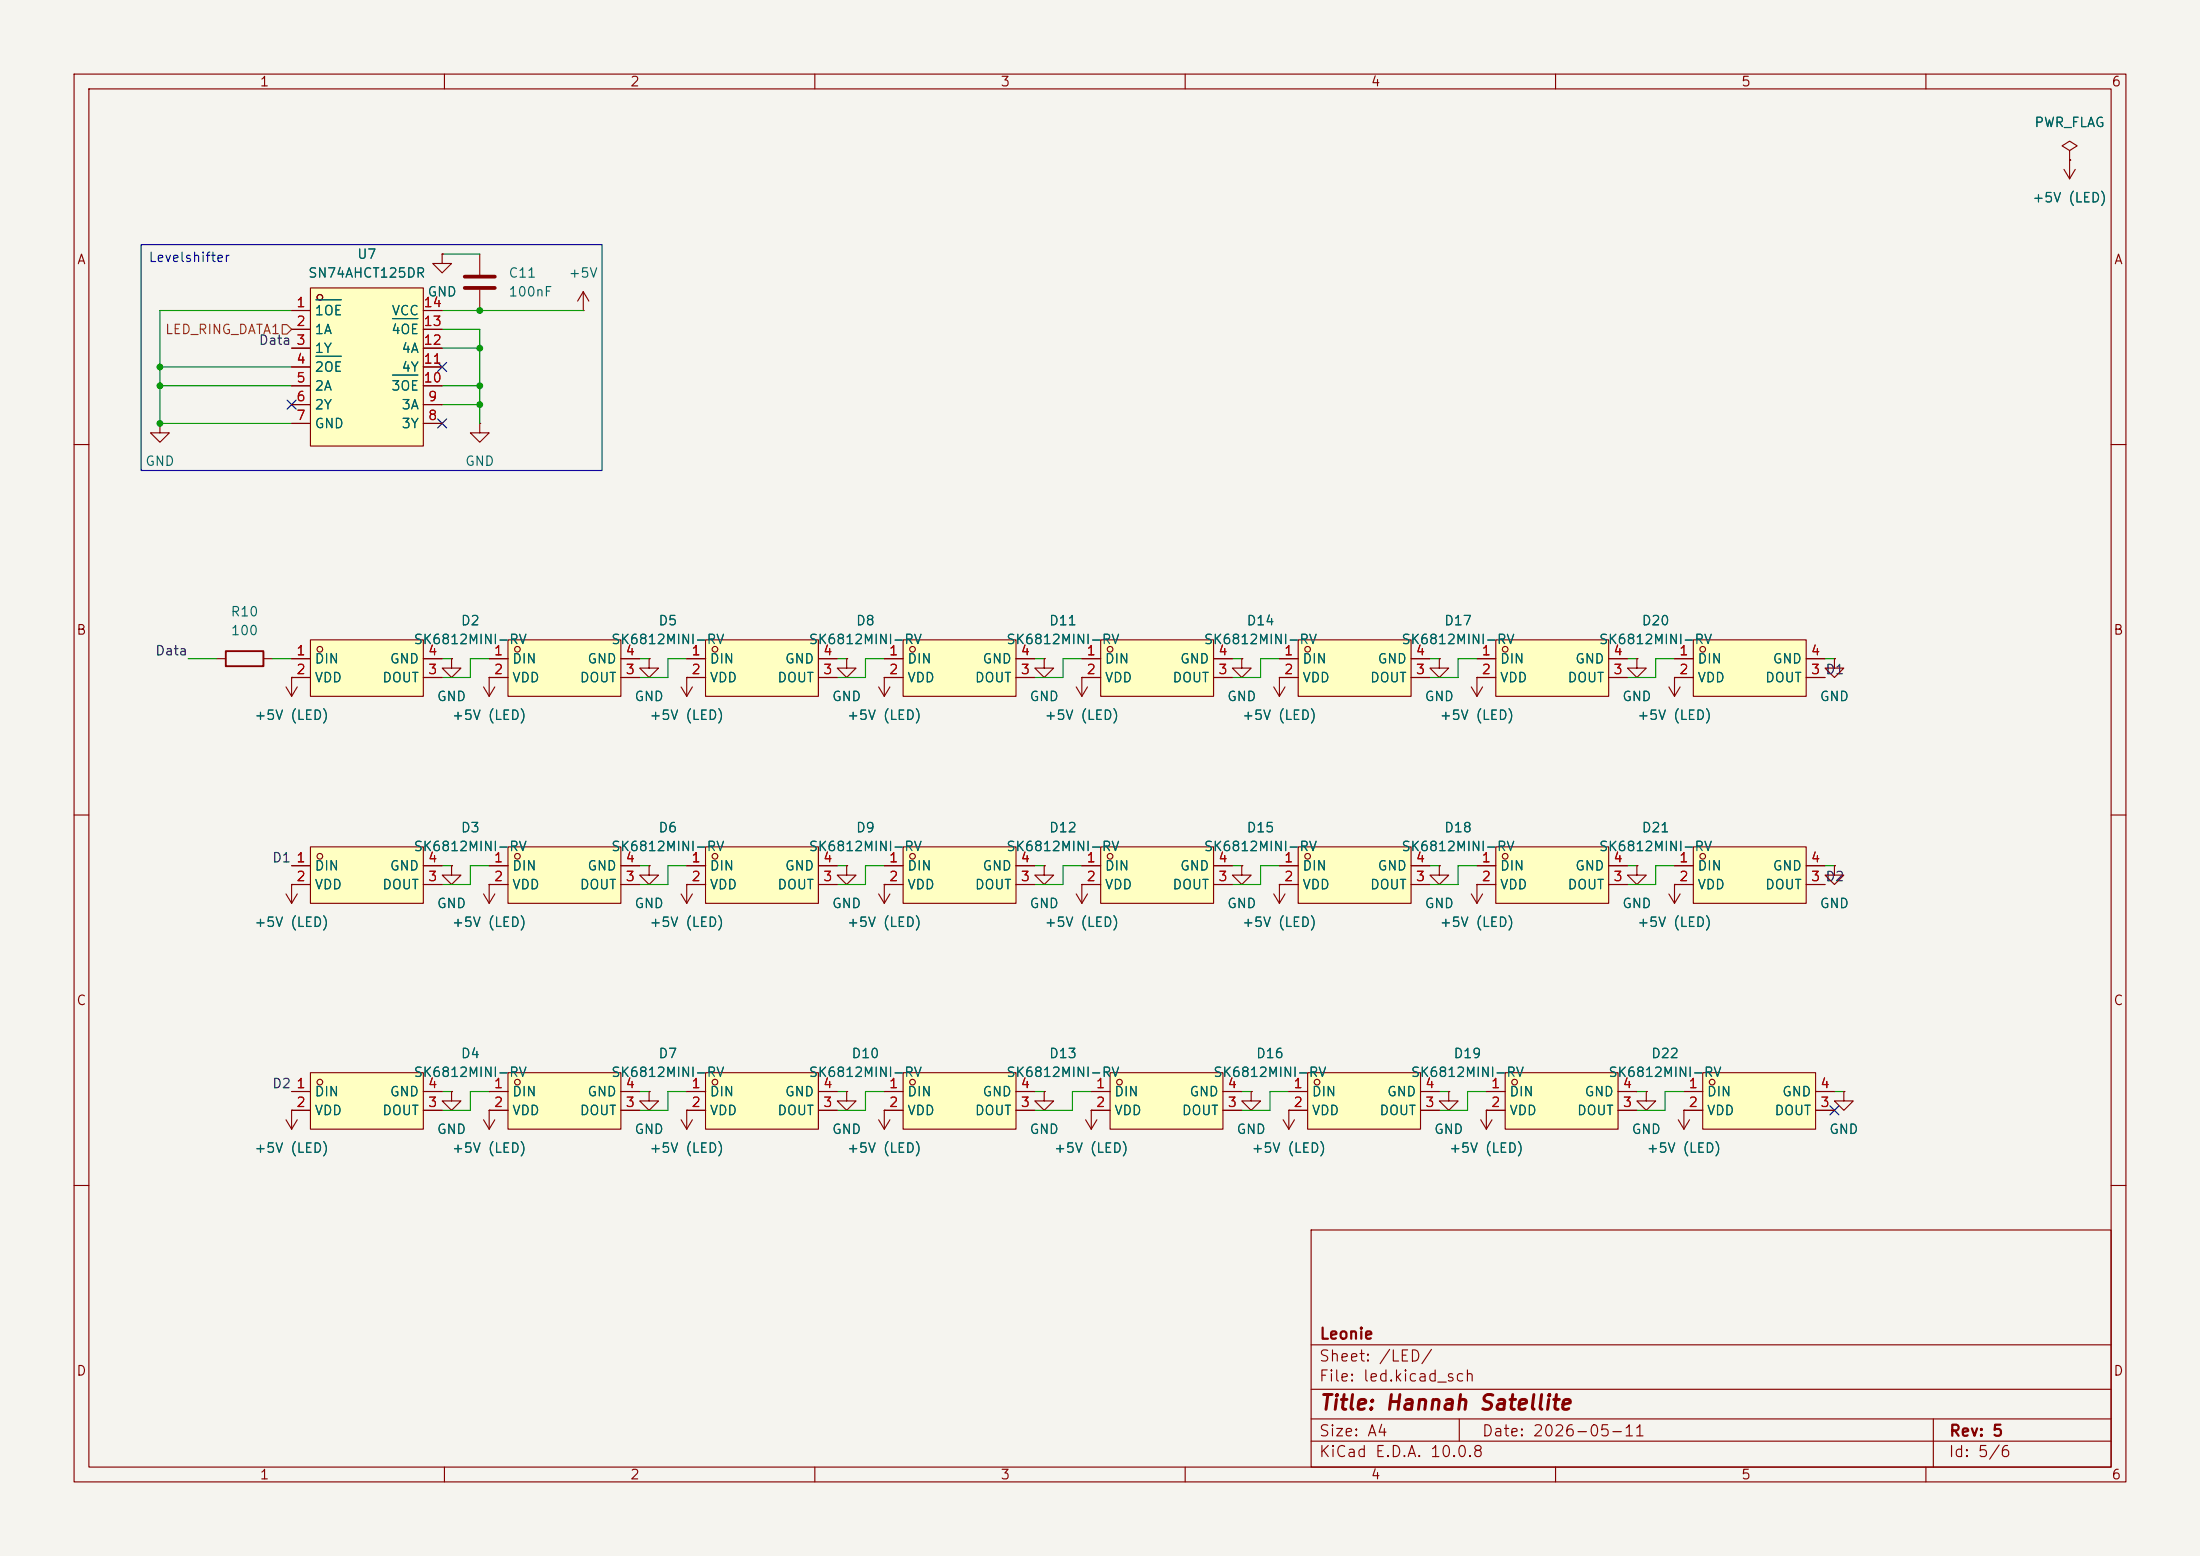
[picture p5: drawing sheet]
<svg xmlns="http://www.w3.org/2000/svg" width="297mm" height="210mm" viewBox="0 0 297 210" stroke-linecap="round" stroke-linejoin="round" font-family="sans-serif">
<path d="M0 0h297v210h-297z" fill="#f5f4ef" stroke="#f5f4ef" stroke-width=".14"/>
<g fill="none" stroke="#840000" stroke-width=".15">
<path d="M10 10h277v190h-277zM12 12h273v186h-273zM60 10v2M110 10v2M160 10v2M210 10v2M260 10v2M10 60h2M285 60h2M10 110h2M285 110h2M10 160h2"/>
<path d="M177 166h108v32h-108zM285 160h2M60 198v2M110 198v2M160 198v2M177 194.5h108M177 191.5h108M177 187.5h108M177 181.5h108M197 191.5v3M210 198v2M260 198v2"/>
<path d="M261 191.5v6.5"/>
</g>
<path d="M176.5 144.8h15.3v7.6h-15.3z" fill="#ffffc2"/>
<g fill="none" stroke="#840000" stroke-width=".15">
<path d="M194.3 88.9v1.3h1.3l-1.3 1.2-1.3-1.2h1.3M194.3 88.9h.1M198.6 92.7l.8 1.3M199.4 91.4h.1M199.4 91.4v2.6M200.2 92.7l-.8 1.3M194.3 116.8v1.3h1.3l-1.3 1.3-1.3-1.3h1.3M194.3 116.8h.1M199.4 119.4h.1M199.4 119.4v2.5M221 116.8v1.3h1.2l-1.2 1.3-1.3-1.3h1.3M221 116.8h.1"/>
<path d="M247.6 116.8v1.3h1.3l-1.3 1.3-1.2-1.3h1.2M247.6 116.8h.1M198.6 120.7l.8 1.2M200.2 120.7l-.8 1.2M118.6 151.1l.8 1.3M119.4 149.9h.1M119.4 149.9v2.5M120.1 151.1l-.7 1.3M174 147.3h2.5M174 149.9h2.5M176.5 144.8h15.3v7.6h-15.3zM191.8 147.3h2.5"/>
<path d="M191.8 149.9h2.5M195.6 147.3v1.3h1.2l-1.2 1.3-1.3-1.3h1.3M195.6 147.3h.1M199.9 151.1l.8 1.3M200.7 149.9h.1M200.7 149.9v2.5M201.4 151.1l-.7 1.3"/>
<circle cx="177.8" cy="146.1" r=".38"/>
</g>
<path d="M175.3 114.3h15.2v7.6h-15.2z" fill="#ffffc2"/>
<g fill="none" stroke="#840000" stroke-width=".15">
<path d="M172.7 116.8h2.6M172.7 119.4h2.6M175.3 114.3h15.2v7.6h-15.2zM190.5 116.8h2.5M190.5 119.4h2.5M226.1 119.4h.1M226.1 119.4v2.5M225.3 120.7l.8 1.2M226.8 120.7l-.7 1.2"/>
<circle cx="176.5" cy="115.6" r=".38"/>
</g>
<path d="M201.9 114.3h15.3v7.6h-15.3z" fill="#ffffc2"/>
<g fill="none" stroke="#840000" stroke-width=".15">
<path d="M199.4 116.8h2.5M199.4 119.4h2.5M201.9 114.3h15.3v7.6h-15.3zM217.2 116.8h2.5M217.2 119.4h2.5"/>
<circle cx="203.2" cy="115.6" r=".38"/>
</g>
<path d="M229.9 144.8h15.2v7.6h-15.2z" fill="#ffffc2"/>
<g fill="none" stroke="#840000" stroke-width=".15">
<path d="M227.3 147.3h2.6M227.3 149.9h2.6M229.9 144.8h15.2v7.6h-15.2zM245.1 147.3h2.5M245.1 149.9h2.5"/>
<circle cx="231.1" cy="146.1" r=".38"/>
</g>
<path d="M201.9 86.4h15.3v7.6h-15.3z" fill="#ffffc2"/>
<g fill="none" stroke="#840000" stroke-width=".15">
<path d="M199.4 88.9h2.5M199.4 91.4h2.5M201.9 86.4h15.3v7.6h-15.3zM217.2 88.9h2.5M217.2 91.4h2.5M221 88.9v1.3h1.2l-1.2 1.2-1.3-1.2h1.3M221 88.9h.1M225.3 92.7l.8 1.3M226.1 91.4h.1M226.1 91.4v2.6M226.8 92.7l-.7 1.3"/>
<circle cx="203.2" cy="87.6" r=".38"/>
</g>
<path d="M228.6 114.3h15.2v7.6h-15.2z" fill="#ffffc2"/>
<g fill="none" stroke="#840000" stroke-width=".15">
<path d="M226.1 116.8h2.5M226.1 119.4h2.5M228.6 114.3h15.2v7.6h-15.2zM243.8 116.8h2.6M243.8 119.4h2.6M248.9 147.3v1.3h1.3l-1.3 1.3-1.3-1.3h1.3M248.9 147.3h.1"/>
<circle cx="229.9" cy="115.6" r=".38"/>
</g>
<path d="M121.9 86.4h15.3v7.6h-15.3z" fill="#ffffc2"/>
<g fill="none" stroke="#840000" stroke-width=".15">
<path d="M64.8 57.2v1.2h-1.3l1.3 1.3 1.2-1.3h-1.2M64.8 57.2h.1M119.4 88.9h2.5M119.4 91.4h2.5M121.9 86.4h15.3v7.6h-15.3zM137.2 88.9h2.5M137.2 91.4h2.5M141 88.9v1.3h1.2l-1.2 1.2-1.3-1.2h1.3M141 88.9h.1M168.9 147.3v1.3h1.3l-1.3 1.3-1.3-1.3h1.3M168.9 147.3h.1M173.2 151.1l.8 1.3"/>
<path d="M174 149.9h.1M174 149.9v2.5M174.8 151.1l-.8 1.3"/>
<circle cx="123.2" cy="87.6" r=".38"/>
</g>
<path d="M149.9 144.8h15.2v7.6h-15.2z" fill="#ffffc2"/>
<g fill="none" stroke="#840000" stroke-width=".15">
<path d="M167.6 88.9v1.3h1.3l-1.3 1.2-1.2-1.2h1.2M167.6 88.9h.1M172 92.7l.7 1.3M172.7 91.4h.1M172.7 91.4v2.6M173.5 92.7l-.8 1.3M146.6 151.1l.7 1.3M147.3 149.9h.1M147.3 147.3h2.6M147.3 149.9h2.6M147.3 149.9v2.5M148.1 151.1l-.8 1.3"/>
<path d="M149.9 144.8h15.2v7.6h-15.2zM165.1 147.3h2.5M165.1 149.9h2.5"/>
<circle cx="151.1" cy="146.1" r=".38"/>
</g>
<path d="M148.6 86.4h15.2v7.6h-15.2z" fill="#ffffc2"/>
<g fill="none" stroke="#840000" stroke-width=".15">
<path d="M146 88.9h2.6M146 91.4h2.6M148.6 86.4h15.2v7.6h-15.2zM163.8 88.9h2.6M163.8 91.4h2.6"/>
<circle cx="149.9" cy="87.6" r=".38"/>
</g>
<path d="M41.9 38.9h15.2v21.3h-15.2z" fill="#ffffc2"/>
<g fill="none" stroke="#840000" stroke-width=".15">
<path d="M41.9 38.9h15.2v21.3h-15.2zM59.7 34.3v1.3h-1.3l1.3 1.2 1.3-1.2h-1.3M59.7 34.3h.1M64.8 34.3v2.8M64.8 39.1v2.8M78.7 39.4l-.7 1.2M78.7 39.4l.8 1.2M78.7 39.4v2.5M21.6 57.2v1.2h-1.3l1.3 1.3 1.3-1.3h-1.3M21.6 57.2h.1M39.4 41.9h2.5M39.4 44.5h2.5"/>
<path d="M39.4 47h2.5M39.4 49.5h2.5M39.4 52.1h2.5M39.4 54.6h2.5M39.4 57.2h2.5M57.1 41.9h2.6M57.1 44.5h2.6M57.1 47h2.6M57.1 49.5h2.6M57.1 52.1h2.6M57.1 54.6h2.6M57.1 57.2h2.6"/>
<path d="M78.7 41.9h.1M145.3 92.7l.7 1.3M146 91.4h.1M146 91.4v2.6M146.8 92.7l-.8 1.3M167.6 116.8v1.3h1.3l-1.3 1.3-1.2-1.3h1.2M167.6 116.8h.1M172.7 119.4h.1M172.7 119.4v2.5M172 120.7l.7 1.2M173.5 120.7l-.8 1.2M226.6 151.1l.7 1.3"/>
<path d="M227.3 149.9h.1M227.3 149.9v2.5M228.1 151.1l-.8 1.3"/>
<circle cx="43.2" cy="40.1" r=".38"/>
</g>
<path d="M42.6 40.5h3.5M42.6 48.1h3.5M53 50.6h3.4M53 43h3.4" fill="none" stroke="#006464" stroke-width=".15"/>
<path d="M62.7 37.3h4.1M62.7 38.9h4.1" fill="none" stroke="#840000" stroke-width=".51"/>
<path d="M148.6 114.3h15.2v7.6h-15.2z" fill="#ffffc2"/>
<g fill="none" stroke="#840000" stroke-width=".15">
<path d="M146 116.8h2.6M146 119.4h2.6M148.6 114.3h15.2v7.6h-15.2zM163.8 116.8h2.6M163.8 119.4h2.6M222.2 147.3v1.3h1.3l-1.3 1.3-1.2-1.3h1.2M222.2 147.3h.1"/>
<circle cx="149.9" cy="115.6" r=".38"/>
</g>
<path d="M203.2 144.8h15.2v7.6h-15.2z" fill="#ffffc2"/>
<g fill="none" stroke="#840000" stroke-width=".15">
<path d="M200.7 147.3h2.5M200.7 149.9h2.5M203.2 144.8h15.2v7.6h-15.2zM218.4 147.3h2.6M218.4 149.9h2.6"/>
<circle cx="204.5" cy="146.1" r=".38"/>
</g>
<path d="M68.6 86.4h15.2v7.6h-15.2z" fill="#ffffc2"/>
<g fill="none" stroke="#840000" stroke-width=".15">
<path d="M29.2 88.9h1.3M35.6 88.9h1.2M38.6 92.7l.8 1.3M39.4 91.4h.1M39.4 91.4v2.6M40.1 92.7l-.7 1.3M61 88.9v1.3h1.2l-1.2 1.2-1.3-1.2h1.3M61 88.9h.1M66 88.9h2.6M66 91.4h2.6M68.6 86.4h15.2v7.6h-15.2zM83.8 88.9h2.6"/>
<path d="M83.8 91.4h2.6M92.7 119.4h.1M92.7 119.4v2.5M146 119.4h.1M146 119.4v2.5M91.9 120.7l.8 1.2M93.5 120.7l-.8 1.2M145.3 120.7l.7 1.2M146.8 120.7l-.8 1.2M38.6 151.1l.8 1.3M39.4 149.9h.1M39.4 149.9v2.5"/>
<path d="M40.1 151.1l-.7 1.3"/>
<circle cx="69.9" cy="87.6" r=".38"/>
</g>
<path d="M30.5 87.9h5.1v2h-5.1z" fill="none" stroke="#840000" stroke-width=".25"/>
<path d="M41.9 86.4h15.2v7.6h-15.2z" fill="#ffffc2"/>
<g fill="none" stroke="#840000" stroke-width=".15">
<path d="M39.4 88.9h2.5M39.4 91.4h2.5M41.9 86.4h15.2v7.6h-15.2zM57.1 88.9h2.6M57.1 91.4h2.6M87.6 88.9v1.3h1.3l-1.3 1.2-1.2-1.2h1.2M87.6 88.9h.1M39.4 119.4h.1M39.4 119.4v2.5M66 119.4h.1M66 119.4v2.5M38.6 120.7l.8 1.2"/>
<path d="M40.1 120.7l-.7 1.2M65.3 120.7l.7 1.2M66.8 120.7l-.8 1.2"/>
<circle cx="43.2" cy="87.6" r=".38"/>
</g>
<path d="M41.9 144.8h15.2v7.6h-15.2z" fill="#ffffc2"/>
<g fill="none" stroke="#840000" stroke-width=".15">
<path d="M87.6 116.8v1.3h1.3l-1.3 1.3-1.2-1.3h1.2M87.6 116.8h.1M39.4 147.3h2.5M39.4 149.9h2.5M41.9 144.8h15.2v7.6h-15.2zM57.1 147.3h2.6M57.1 149.9h2.6"/>
<circle cx="43.2" cy="146.1" r=".38"/>
</g>
<path d="M68.6 114.3h15.2v7.6h-15.2z" fill="#ffffc2"/>
<g fill="none" stroke="#840000" stroke-width=".15">
<path d="M91.9 92.7l.8 1.3M92.7 91.4h.1M92.7 91.4v2.6M93.5 92.7l-.8 1.3M66 116.8h2.6M66 119.4h2.6M68.6 114.3h15.2v7.6h-15.2zM83.8 116.8h2.6M83.8 119.4h2.6M87.6 147.3v1.3h1.3l-1.3 1.3-1.2-1.3h1.2M87.6 147.3h.1"/>
<circle cx="69.9" cy="115.6" r=".38"/>
</g>
<path d="M68.6 144.8h15.2v7.6h-15.2z" fill="#ffffc2"/>
<g fill="none" stroke="#840000" stroke-width=".15">
<path d="M65.3 92.7l.7 1.3M66 91.4h.1M66 91.4v2.6M66.8 92.7l-.8 1.3M66 147.3h2.6M66 149.9h2.6M68.6 144.8h15.2v7.6h-15.2zM83.8 147.3h2.6M83.8 149.9h2.6M91.9 151.1l.8 1.3M92.7 149.9h.1M92.7 149.9v2.5"/>
<path d="M93.5 151.1l-.8 1.3"/>
<circle cx="69.9" cy="146.1" r=".38"/>
</g>
<path d="M41.9 114.3h15.2v7.6h-15.2z" fill="#ffffc2"/>
<g fill="none" stroke="#840000" stroke-width=".15">
<path d="M247.6 88.9v1.3h1.3l-1.3 1.2-1.2-1.2h1.2M247.6 88.9h.1M39.4 116.8h2.5M39.4 119.4h2.5M41.9 114.3h15.2v7.6h-15.2zM57.1 116.8h2.6M57.1 119.4h2.6M61 116.8v1.3h1.2l-1.2 1.3-1.3-1.3h1.3M61 116.8h.1M141 147.3v1.3h1.2l-1.2 1.3-1.3-1.3h1.3M141 147.3h.1"/>
<circle cx="43.2" cy="115.6" r=".38"/>
</g>
<path d="M228.6 86.4h15.2v7.6h-15.2z" fill="#ffffc2"/>
<g fill="none" stroke="#840000" stroke-width=".15">
<path d="M226.1 88.9h2.5M226.1 91.4h2.5M228.6 86.4h15.2v7.6h-15.2zM243.8 88.9h2.6M243.8 91.4h2.6"/>
<circle cx="229.9" cy="87.6" r=".38"/>
</g>
<path d="M95.2 86.4h15.3v7.6h-15.3z" fill="#ffffc2"/>
<g fill="none" stroke="#840000" stroke-width=".15">
<path d="M92.7 88.9h2.5M92.7 91.4h2.5M95.2 86.4h15.3v7.6h-15.3zM110.5 88.9h2.5M110.5 91.4h2.5M114.3 88.9v1.3h1.3l-1.3 1.2-1.3-1.2h1.3M114.3 88.9h.1M118.6 92.7l.8 1.3M119.4 91.4h.1M119.4 91.4v2.6M120.1 92.7l-.7 1.3"/>
<circle cx="96.5" cy="87.6" r=".38"/>
</g>
<path d="M175.3 86.4h15.2v7.6h-15.2z" fill="#ffffc2"/>
<g fill="none" stroke="#840000" stroke-width=".15">
<path d="M172.7 88.9h2.6M172.7 91.4h2.6M175.3 86.4h15.2v7.6h-15.2zM190.5 88.9h2.5M190.5 91.4h2.5M114.3 116.8v1.3h1.3l-1.3 1.3-1.3-1.3h1.3M114.3 116.8h.1"/>
<circle cx="176.5" cy="87.6" r=".38"/>
</g>
<path d="M95.2 114.3h15.3v7.6h-15.3z" fill="#ffffc2"/>
<g fill="none" stroke="#840000" stroke-width=".15">
<path d="M92.7 116.8h2.5M92.7 119.4h2.5M95.2 114.3h15.3v7.6h-15.3zM110.5 116.8h2.5M110.5 119.4h2.5"/>
<circle cx="96.5" cy="115.6" r=".38"/>
</g>
<path d="M95.2 144.8h15.3v7.6h-15.3z" fill="#ffffc2"/>
<g fill="none" stroke="#840000" stroke-width=".15">
<path d="M278.6 22.9l.8 1.2M279.4 20.3l1-.6-1-.6-1 .6 1 .6v1.3M279.4 21.6h.1M279.4 21.6v2.5M280.2 22.9l-.8 1.2M92.7 147.3h2.5M92.7 149.9h2.5M95.2 144.8h15.3v7.6h-15.3zM110.5 147.3h2.5M110.5 149.9h2.5"/>
<circle cx="96.5" cy="146.1" r=".38"/>
</g>
<path d="M121.9 144.8h15.3v7.6h-15.3z" fill="#ffffc2"/>
<g fill="none" stroke="#840000" stroke-width=".15">
<path d="M65.3 151.1l.7 1.3M66 149.9h.1M66 149.9v2.5M66.8 151.1l-.8 1.3M114.3 147.3v1.3h1.3l-1.3 1.3-1.3-1.3h1.3M114.3 147.3h.1M119.4 147.3h2.5M119.4 149.9h2.5M121.9 144.8h15.3v7.6h-15.3zM137.2 147.3h2.5M137.2 149.9h2.5"/>
<circle cx="123.2" cy="146.1" r=".38"/>
</g>
<path d="M121.9 114.3h15.3v7.6h-15.3z" fill="#ffffc2"/>
<g fill="none" stroke="#840000" stroke-width=".15">
<path d="M59.7 34.3h.1M279.4 21.6h.1M39.4 41.9h2.5M39.4 44.5h2.5M39.4 47h2.5M39.4 49.5h2.5M39.4 52.1h2.5M39.4 54.6h2.5M39.4 57.2h2.5M57.1 41.9h2.6M57.1 44.5h2.6M57.1 47h2.6"/>
<path d="M57.1 49.5h2.6M57.1 52.1h2.6M57.1 54.6h2.6M57.1 57.2h2.6M39.4 91.4h.1M39.4 88.9h2.5M39.4 91.4h2.5M57.1 88.9h2.6M57.1 91.4h2.6M61 88.9h.1M66 91.4h.1M66 88.9h2.6"/>
<path d="M66 91.4h2.6M83.8 88.9h2.6M83.8 91.4h2.6M87.6 88.9h.1M92.7 91.4h.1M92.7 88.9h2.5M92.7 91.4h2.5M110.5 88.9h2.5M110.5 91.4h2.5M114.3 88.9h.1M119.4 91.4h.1M119.4 88.9h2.5"/>
<path d="M119.4 91.4h2.5M137.2 88.9h2.5M137.2 91.4h2.5M141 88.9h.1M146 91.4h.1M146 88.9h2.6M146 91.4h2.6M163.8 88.9h2.6M163.8 91.4h2.6M167.6 88.9h.1M172.7 91.4h.1M172.7 88.9h2.6"/>
<path d="M172.7 91.4h2.6M190.5 88.9h2.5M190.5 91.4h2.5M194.3 88.9h.1M199.4 91.4h.1M199.4 88.9h2.5M199.4 91.4h2.5M217.2 88.9h2.5M217.2 91.4h2.5M221 88.9h.1M226.1 91.4h.1M226.1 88.9h2.5"/>
<path d="M226.1 91.4h2.5M243.8 88.9h2.6M243.8 91.4h2.6M247.6 88.9h.1M39.4 119.4h.1M39.4 116.8h2.5M39.4 119.4h2.5M57.1 116.8h2.6M57.1 119.4h2.6M61 116.8h.1M66 119.4h.1M66 116.8h2.6"/>
<path d="M66 119.4h2.6M83.8 116.8h2.6M83.8 119.4h2.6M87.6 116.8h.1M92.7 119.4h.1M92.7 116.8h2.5M92.7 119.4h2.5M110.5 116.8h2.5M110.5 119.4h2.5M114.3 116.8h.1M119.4 119.4h.1M119.4 116.8h2.5"/>
<path d="M119.4 119.4h2.5M119.4 119.4v2.5M121.9 114.3h15.3v7.6h-15.3zM137.2 116.8h2.5M137.2 119.4h2.5M141 116.8v1.3h1.2l-1.2 1.3-1.3-1.3h1.3M141 116.8h.1M146 119.4h.1M146 116.8h2.6M146 119.4h2.6M163.8 116.8h2.6M163.8 119.4h2.6"/>
<path d="M167.6 116.8h.1M172.7 119.4h.1M172.7 116.8h2.6M172.7 119.4h2.6M190.5 116.8h2.5M190.5 119.4h2.5M194.3 116.8h.1M199.4 119.4h.1M199.4 116.8h2.5M199.4 119.4h2.5M217.2 116.8h2.5M217.2 119.4h2.5"/>
<path d="M221 116.8h.1M226.1 119.4h.1M226.1 116.8h2.5M226.1 119.4h2.5M243.8 116.8h2.6M243.8 119.4h2.6M247.6 116.8h.1M118.6 120.7l.8 1.2M120.1 120.7l-.7 1.2M39.4 149.9h.1M39.4 147.3h2.5M39.4 149.9h2.5"/>
<path d="M57.1 147.3h2.6M57.1 149.9h2.6M61 147.3v1.3h1.2l-1.2 1.3-1.3-1.3h1.3M61 147.3h.1M66 149.9h.1M66 147.3h2.6M66 149.9h2.6M83.8 147.3h2.6M83.8 149.9h2.6M87.6 147.3h.1M92.7 149.9h.1M92.7 147.3h2.5"/>
<path d="M92.7 149.9h2.5M110.5 147.3h2.5M110.5 149.9h2.5M114.3 147.3h.1M119.4 149.9h.1M119.4 147.3h2.5M119.4 149.9h2.5M137.2 147.3h2.5M137.2 149.9h2.5M141 147.3h.1M147.3 149.9h.1M147.3 147.3h2.6"/>
<path d="M147.3 149.9h2.6M165.1 147.3h2.5M165.1 149.9h2.5M168.9 147.3h.1M174 149.9h.1M174 147.3h2.5M174 149.9h2.5M191.8 147.3h2.5M191.8 149.9h2.5M195.6 147.3h.1M200.7 149.9h.1M200.7 147.3h2.5"/>
<path d="M200.7 149.9h2.5M218.4 147.3h2.6M218.4 149.9h2.6M222.2 147.3h.1M227.3 149.9h.1M227.3 147.3h2.6M227.3 149.9h2.6M245.1 147.3h2.5M245.1 149.9h2.5M248.9 147.3h.1"/>
<circle cx="123.2" cy="115.6" r=".38"/>
</g>
<path d="M38.1 43.8h.6l.7 .7-.7 .6h-.6z" fill="none" stroke="#725600" stroke-width=".15"/>
<g fill="none" stroke="#009600" stroke-width=".15">
<path d="M59.7 34.3h5.1M21.6 49.5h17.8M21.6 52.1h17.8M39.4 41.9h-17.8v15.3h17.8M59.7 52.1h5.1M59.7 41.9h19M59.7 54.6h5.1M59.7 44.5h5.1v12.7M59.7 47h5.1M25.4 88.9h3.8M36.8 88.9h2.6M59.7 88.9h1.3"/>
<path d="M66 88.9h-2.5v2.5h-3.8M86.4 88.9h1.2M92.7 88.9h-2.5v2.5h-3.8M113 88.9h1.3M119.4 88.9h-2.6v2.5h-3.8M139.7 88.9h1.3M146 88.9h-2.5v2.5h-3.8M166.4 88.9h1.2M172.7 88.9h-2.5v2.5h-3.8M193 88.9h1.3M199.4 88.9h-2.6v2.5h-3.8M219.7 88.9h1.3"/>
<path d="M226.1 88.9h-2.6v2.5h-3.8M246.4 88.9h1.2M59.7 116.8h1.3M66 116.8h-2.5v2.6h-3.8M86.4 116.8h1.2M92.7 116.8h-2.5v2.6h-3.8M113 116.8h1.3M119.4 116.8h-2.6v2.6h-3.8M139.7 116.8h1.3M146 116.8h-2.5v2.6h-3.8M166.4 116.8h1.2M172.7 116.8h-2.5v2.6h-3.8"/>
<path d="M193 116.8h1.3M199.4 116.8h-2.6v2.6h-3.8M219.7 116.8h1.3M226.1 116.8h-2.6v2.6h-3.8M246.4 116.8h1.2M59.7 147.3h1.3M66 147.3h-2.5v2.6h-3.8M86.4 147.3h1.2M92.7 147.3h-2.5v2.6h-3.8M113 147.3h1.3M119.4 147.3h-2.6v2.6h-3.8M139.7 147.3h1.3"/>
<path d="M147.3 147.3h-2.5v2.6h-5.1M167.6 147.3h1.3M174 147.3h-2.6v2.6h-3.8M194.3 147.3h1.3M200.7 147.3h-2.6v2.6h-3.8M221 147.3h1.2M227.3 147.3h-2.5v2.6h-3.8M247.6 147.3h1.3"/>
</g>
<path d="M38.8 54l1.2 1.2M40 54l-1.2 1.2M59.1 56.5l1.2 1.3M59.1 48.9l1.2 1.2M60.3 56.5l-1.2 1.3M60.3 48.9l-1.2 1.2M247 149.3l1.3 1.2M248.3 149.3l-1.3 1.2" fill="none" stroke="#000084" stroke-width=".15"/>
<path d="M19 33h62.3v30.5h-62.3z" fill="none" stroke="#0000c2" stroke-width=".15"/>
<path d="M42.6 40.5h3.5M42.6 48.1h3.5M53 50.6h3.4M53 43h3.4" fill="none" stroke="#006464" stroke-width=".15"/>
<g fill="#009600">
<circle cx="64.8" cy="41.9" r=".46"/>
<circle cx="64.8" cy="54.6" r=".46"/>
<circle cx="64.8" cy="52.1" r=".46"/>
<circle cx="64.8" cy="47" r=".46"/>
<circle cx="21.6" cy="52.1" r=".46"/>
<circle cx="21.6" cy="49.5" r=".46"/>
<circle cx="21.6" cy="57.2" r=".46"/>
</g>
<text font-size="2" fill="#840000" x="178" y="190.8">Title: Hannah Satellite</text>
<g font-size="1.5" fill="#840000">
<text x="178" y="184.1">Sheet: /LED/</text>
<text x="178" y="181.1">Leonie</text>
<text x="178" y="186.8">File: led.kicad_sch</text>
<text x="178" y="197">KiCad E.D.A. 10.0.8</text>
<text x="178" y="194.2">Size: A4</text>
<text x="200" y="194.2">Date: 2026-05-11</text>
<text x="263" y="197">Id: 5/6</text>
<text x="263" y="194.2">Rev: 5</text>
</g>
<g font-size="1.3" fill="#840000">
<text x="35" y="12">1</text>
<text x="85" y="12">2</text>
<text x="135" y="12">3</text>
<text x="185" y="12">4</text>
<text x="235" y="12">5</text>
<text x="285" y="12">6</text>
<text x="10.3" y="36">A</text>
<text x="285.3" y="36">A</text>
<text x="10.2" y="86">B</text>
<text x="285.2" y="86">B</text>
<text x="10.2" y="136">C</text>
<text x="285.2" y="136">C</text>
<text x="10.2" y="186">D</text>
<text x="285.2" y="186">D</text>
<text x="35" y="200">1</text>
<text x="85" y="200">2</text>
<text x="135" y="200">3</text>
<text x="185" y="200">4</text>
<text x="235" y="200">5</text>
<text x="285" y="200">6</text>
</g>
<g font-size="1.3" fill="#006464">
<text x="274.6" y="17.5">PWR_FLAG</text>
<text x="274.3" y="27.6">+5V (LED)</text>
<text x="48.1" y="35.3">U7</text>
<text x="41.5" y="37.8">SN74AHCT125DR</text>
<text x="57.6" y="40.3">GND</text>
<text x="68.6" y="37.8">C11</text>
<text x="68.6" y="40.3">100nF</text>
<text x="76.7" y="37.8">+5V</text>
<text x="42.4" y="42.9">1OE</text>
<text x="42.4" y="45.4">1A</text>
<text x="42.4" y="48">1Y</text>
<text x="52.7" y="45.4">4OE</text>
<text x="52.8" y="42.9">VCC</text>
<text x="54.1" y="48">4A</text>
<text x="42.4" y="50.5">2OE</text>
<text x="42.4" y="53">2A</text>
<text x="52.7" y="53">3OE</text>
<text x="54.1" y="50.5">4Y</text>
<text x="42.4" y="55.6">2Y</text>
<text x="42.4" y="58.1">GND</text>
<text x="54.1" y="58.1">3Y</text>
<text x="54.1" y="55.6">3A</text>
<text x="19.5" y="63.2">GND</text>
<text x="62.7" y="63.2">GND</text>
<text x="31" y="83.5">R10</text>
<text x="31.1" y="86.1">100</text>
<text x="42.4" y="89.9">DIN</text>
<text x="52.5" y="89.9">GND</text>
<text x="55.8" y="87.3">SK6812MINI-RV</text>
<text x="62.1" y="84.7">D2</text>
<text x="69.1" y="89.9">DIN</text>
<text x="79.2" y="89.9">GND</text>
<text x="82.4" y="87.3">SK6812MINI-RV</text>
<text x="88.8" y="84.7">D5</text>
<text x="95.7" y="89.9">DIN</text>
<text x="105.9" y="89.9">GND</text>
<text x="109.1" y="87.3">SK6812MINI-RV</text>
<text x="115.5" y="84.7">D8</text>
<text x="122.4" y="89.9">DIN</text>
<text x="132.6" y="89.9">GND</text>
<text x="135.8" y="87.3">SK6812MINI-RV</text>
<text x="141.5" y="84.7">D11</text>
<text x="149.1" y="89.9">DIN</text>
<text x="159.2" y="89.9">GND</text>
<text x="162.4" y="87.3">SK6812MINI-RV</text>
<text x="168.2" y="84.7">D14</text>
<text x="175.7" y="89.9">DIN</text>
<text x="185.9" y="89.9">GND</text>
<text x="189.1" y="87.3">SK6812MINI-RV</text>
<text x="194.9" y="84.7">D17</text>
<text x="202.4" y="89.9">DIN</text>
<text x="212.6" y="89.9">GND</text>
<text x="215.8" y="87.3">SK6812MINI-RV</text>
<text x="221.5" y="84.7">D20</text>
<text x="229.1" y="89.9">DIN</text>
<text x="239.2" y="89.9">GND</text>
<text x="42.4" y="92.4">VDD</text>
<text x="51.5" y="92.4">DOUT</text>
<text x="58.9" y="94.9">GND</text>
<text x="69.1" y="92.4">VDD</text>
<text x="78.2" y="92.4">DOUT</text>
<text x="85.6" y="94.9">GND</text>
<text x="95.7" y="92.4">VDD</text>
<text x="104.9" y="92.4">DOUT</text>
<text x="112.2" y="94.9">GND</text>
<text x="122.4" y="92.4">VDD</text>
<text x="131.5" y="92.4">DOUT</text>
<text x="138.9" y="94.9">GND</text>
<text x="149.1" y="92.4">VDD</text>
<text x="158.2" y="92.4">DOUT</text>
<text x="165.6" y="94.9">GND</text>
<text x="175.7" y="92.4">VDD</text>
<text x="184.9" y="92.4">DOUT</text>
<text x="192.2" y="94.9">GND</text>
<text x="202.4" y="92.4">VDD</text>
<text x="211.5" y="92.4">DOUT</text>
<text x="218.9" y="94.9">GND</text>
<text x="229.1" y="92.4">VDD</text>
<text x="238.2" y="92.4">DOUT</text>
<text x="245.6" y="94.9">GND</text>
<text x="34.3" y="97.5">+5V (LED)</text>
<text x="60.9" y="97.5">+5V (LED)</text>
<text x="87.6" y="97.5">+5V (LED)</text>
<text x="114.3" y="97.5">+5V (LED)</text>
<text x="140.9" y="97.5">+5V (LED)</text>
<text x="167.6" y="97.5">+5V (LED)</text>
<text x="194.3" y="97.5">+5V (LED)</text>
<text x="220.9" y="97.5">+5V (LED)</text>
<text x="62.1" y="112.7">D3</text>
<text x="88.8" y="112.7">D6</text>
<text x="115.5" y="112.7">D9</text>
<text x="141.5" y="112.7">D12</text>
<text x="168.2" y="112.7">D15</text>
<text x="194.9" y="112.7">D18</text>
<text x="221.5" y="112.7">D21</text>
<text x="42.4" y="117.8">DIN</text>
<text x="52.5" y="117.8">GND</text>
<text x="55.8" y="115.2">SK6812MINI-RV</text>
<text x="69.1" y="117.8">DIN</text>
<text x="79.2" y="117.8">GND</text>
<text x="82.4" y="115.2">SK6812MINI-RV</text>
<text x="95.7" y="117.8">DIN</text>
<text x="105.9" y="117.8">GND</text>
<text x="109.1" y="115.2">SK6812MINI-RV</text>
<text x="122.4" y="117.8">DIN</text>
<text x="132.6" y="117.8">GND</text>
<text x="135.8" y="115.2">SK6812MINI-RV</text>
<text x="149.1" y="117.8">DIN</text>
<text x="159.2" y="117.8">GND</text>
<text x="162.4" y="115.2">SK6812MINI-RV</text>
<text x="175.7" y="117.8">DIN</text>
<text x="185.9" y="117.8">GND</text>
<text x="189.1" y="115.2">SK6812MINI-RV</text>
<text x="202.4" y="117.8">DIN</text>
<text x="212.6" y="117.8">GND</text>
<text x="215.8" y="115.2">SK6812MINI-RV</text>
<text x="229.1" y="117.8">DIN</text>
<text x="239.2" y="117.8">GND</text>
<text x="34.3" y="125.4">+5V (LED)</text>
<text x="42.4" y="120.3">VDD</text>
<text x="51.5" y="120.3">DOUT</text>
<text x="58.9" y="122.9">GND</text>
<text x="60.9" y="125.4">+5V (LED)</text>
<text x="69.1" y="120.3">VDD</text>
<text x="78.2" y="120.3">DOUT</text>
<text x="85.6" y="122.9">GND</text>
<text x="87.6" y="125.4">+5V (LED)</text>
<text x="95.7" y="120.3">VDD</text>
<text x="104.9" y="120.3">DOUT</text>
<text x="112.2" y="122.9">GND</text>
<text x="114.3" y="125.4">+5V (LED)</text>
<text x="122.4" y="120.3">VDD</text>
<text x="131.5" y="120.3">DOUT</text>
<text x="138.9" y="122.9">GND</text>
<text x="140.9" y="125.4">+5V (LED)</text>
<text x="149.1" y="120.3">VDD</text>
<text x="158.2" y="120.3">DOUT</text>
<text x="165.6" y="122.9">GND</text>
<text x="167.6" y="125.4">+5V (LED)</text>
<text x="175.7" y="120.3">VDD</text>
<text x="184.9" y="120.3">DOUT</text>
<text x="192.2" y="122.9">GND</text>
<text x="194.3" y="125.4">+5V (LED)</text>
<text x="202.4" y="120.3">VDD</text>
<text x="211.5" y="120.3">DOUT</text>
<text x="218.9" y="122.9">GND</text>
<text x="220.9" y="125.4">+5V (LED)</text>
<text x="229.1" y="120.3">VDD</text>
<text x="238.2" y="120.3">DOUT</text>
<text x="245.6" y="122.9">GND</text>
<text x="62.1" y="143.1">D4</text>
<text x="88.8" y="143.1">D7</text>
<text x="114.9" y="143.1">D10</text>
<text x="141.5" y="143.1">D13</text>
<text x="169.5" y="143.1">D16</text>
<text x="196.1" y="143.1">D19</text>
<text x="222.8" y="143.1">D22</text>
<text x="42.4" y="148.3">DIN</text>
<text x="52.5" y="148.3">GND</text>
<text x="55.8" y="145.7">SK6812MINI-RV</text>
<text x="69.1" y="148.3">DIN</text>
<text x="79.2" y="148.3">GND</text>
<text x="82.4" y="145.7">SK6812MINI-RV</text>
<text x="95.7" y="148.3">DIN</text>
<text x="105.9" y="148.3">GND</text>
<text x="109.1" y="145.7">SK6812MINI-RV</text>
<text x="122.4" y="148.3">DIN</text>
<text x="132.6" y="148.3">GND</text>
<text x="135.8" y="145.7">SK6812MINI-RV</text>
<text x="150.3" y="148.3">DIN</text>
<text x="160.5" y="148.3">GND</text>
<text x="163.7" y="145.7">SK6812MINI-RV</text>
<text x="177" y="148.3">DIN</text>
<text x="187.2" y="148.3">GND</text>
<text x="190.4" y="145.7">SK6812MINI-RV</text>
<text x="203.7" y="148.3">DIN</text>
<text x="213.8" y="148.3">GND</text>
<text x="217" y="145.7">SK6812MINI-RV</text>
<text x="230.4" y="148.3">DIN</text>
<text x="240.5" y="148.3">GND</text>
<text x="34.3" y="155.9">+5V (LED)</text>
<text x="42.4" y="150.8">VDD</text>
<text x="51.5" y="150.8">DOUT</text>
<text x="58.9" y="153.4">GND</text>
<text x="60.9" y="155.9">+5V (LED)</text>
<text x="69.1" y="150.8">VDD</text>
<text x="78.2" y="150.8">DOUT</text>
<text x="85.6" y="153.4">GND</text>
<text x="87.6" y="155.9">+5V (LED)</text>
<text x="95.7" y="150.8">VDD</text>
<text x="104.9" y="150.8">DOUT</text>
<text x="112.2" y="153.4">GND</text>
<text x="114.3" y="155.9">+5V (LED)</text>
<text x="122.4" y="150.8">VDD</text>
<text x="131.5" y="150.8">DOUT</text>
<text x="138.9" y="153.4">GND</text>
<text x="142.2" y="155.9">+5V (LED)</text>
<text x="150.3" y="150.8">VDD</text>
<text x="159.5" y="150.8">DOUT</text>
<text x="166.8" y="153.4">GND</text>
<text x="168.9" y="155.9">+5V (LED)</text>
<text x="177" y="150.8">VDD</text>
<text x="186.1" y="150.8">DOUT</text>
<text x="193.5" y="153.4">GND</text>
<text x="195.5" y="155.9">+5V (LED)</text>
<text x="203.7" y="150.8">VDD</text>
<text x="212.8" y="150.8">DOUT</text>
<text x="220.2" y="153.4">GND</text>
<text x="222.2" y="155.9">+5V (LED)</text>
<text x="230.4" y="150.8">VDD</text>
<text x="239.5" y="150.8">DOUT</text>
<text x="246.9" y="153.4">GND</text>
</g>
<text font-size="1.3" fill="#0000c2" x="20" y="35.7">Levelshifter</text>
<g font-size="1.3" fill="#a90000">
<text x="39.9" y="41.8">1</text>
<text x="57.1" y="41.8">14</text>
<text x="39.9" y="44.3">2</text>
<text x="39.9" y="46.9">3</text>
<text x="57.1" y="46.9">12</text>
<text x="57.1" y="44.3">13</text>
<text x="39.9" y="49.4">4</text>
<text x="39.9" y="51.9">5</text>
<text x="57.1" y="51.9">10</text>
<text x="57.1" y="49.4">11</text>
<text x="39.9" y="54.5">6</text>
<text x="39.9" y="57">7</text>
<text x="57.7" y="57">8</text>
<text x="57.7" y="54.5">9</text>
<text x="39.9" y="88.8">1</text>
<text x="57.7" y="88.8">4</text>
<text x="66.6" y="88.8">1</text>
<text x="84.4" y="88.8">4</text>
<text x="93.2" y="88.8">1</text>
<text x="111" y="88.8">4</text>
<text x="119.9" y="88.8">1</text>
<text x="137.7" y="88.8">4</text>
<text x="146.6" y="88.8">1</text>
<text x="164.4" y="88.8">4</text>
<text x="173.3" y="88.8">1</text>
<text x="191" y="88.8">4</text>
<text x="199.9" y="88.8">1</text>
<text x="217.7" y="88.8">4</text>
<text x="226.6" y="88.8">1</text>
<text x="244.4" y="88.8">4</text>
<text x="39.9" y="91.3">2</text>
<text x="57.7" y="91.3">3</text>
<text x="66.6" y="91.3">2</text>
<text x="84.4" y="91.3">3</text>
<text x="93.2" y="91.3">2</text>
<text x="111" y="91.3">3</text>
<text x="119.9" y="91.3">2</text>
<text x="137.7" y="91.3">3</text>
<text x="146.6" y="91.3">2</text>
<text x="164.4" y="91.3">3</text>
<text x="173.3" y="91.3">2</text>
<text x="191" y="91.3">3</text>
<text x="199.9" y="91.3">2</text>
<text x="217.7" y="91.3">3</text>
<text x="226.6" y="91.3">2</text>
<text x="244.4" y="91.3">3 D1</text>
<text x="244.4" y="91.3">3</text>
<text x="39.9" y="116.7">1</text>
<text x="39.9" y="119.2">2</text>
<text x="57.7" y="119.2">3</text>
<text x="57.7" y="116.7">4</text>
<text x="66.6" y="116.7">1</text>
<text x="66.6" y="119.2">2</text>
<text x="84.4" y="119.2">3</text>
<text x="84.4" y="116.7">4</text>
<text x="93.2" y="116.7">1</text>
<text x="93.2" y="119.2">2</text>
<text x="111" y="119.2">3</text>
<text x="111" y="116.7">4</text>
<text x="119.9" y="116.7">1</text>
<text x="119.9" y="119.2">2</text>
<text x="137.7" y="119.2">3</text>
<text x="137.7" y="116.7">4</text>
<text x="146.6" y="116.7">1</text>
<text x="146.6" y="119.2">2</text>
<text x="164.4" y="119.2">3</text>
<text x="164.4" y="116.7">4</text>
<text x="173.3" y="116.7">1</text>
<text x="173.3" y="119.2">2</text>
<text x="191" y="119.2">3</text>
<text x="191" y="116.7">4</text>
<text x="199.9" y="116.7">1</text>
<text x="199.9" y="119.2">2</text>
<text x="217.7" y="119.2">3</text>
<text x="217.7" y="116.7">4</text>
<text x="226.6" y="116.7">1</text>
<text x="226.6" y="119.2">2</text>
<text x="244.4" y="119.2">3 D2</text>
<text x="244.4" y="116.7">4</text>
<text x="244.4" y="119.2">3</text>
<text x="39.9" y="147.2">1</text>
<text x="39.9" y="149.7">2</text>
<text x="57.7" y="149.7">3</text>
<text x="57.7" y="147.2">4</text>
<text x="66.6" y="147.2">1</text>
<text x="66.6" y="149.7">2</text>
<text x="84.4" y="149.7">3</text>
<text x="84.4" y="147.2">4</text>
<text x="93.2" y="147.2">1</text>
<text x="93.2" y="149.7">2</text>
<text x="111" y="149.7">3</text>
<text x="111" y="147.2">4</text>
<text x="119.9" y="147.2">1</text>
<text x="119.9" y="149.7">2</text>
<text x="137.7" y="149.7">3</text>
<text x="137.7" y="147.2">4</text>
<text x="147.9" y="147.2">1</text>
<text x="147.9" y="149.7">2</text>
<text x="165.6" y="149.7">3</text>
<text x="165.6" y="147.2">4</text>
<text x="174.5" y="147.2">1</text>
<text x="174.5" y="149.7">2</text>
<text x="192.3" y="149.7">3</text>
<text x="192.3" y="147.2">4</text>
<text x="201.2" y="147.2">1</text>
<text x="201.2" y="149.7">2</text>
<text x="219" y="149.7">3</text>
<text x="219" y="147.2">4</text>
<text x="227.9" y="147.2">1</text>
<text x="227.9" y="149.7">2</text>
<text x="245.6" y="149.7">3</text>
<text x="245.6" y="147.2">4</text>
</g>
<text font-size="1.3" fill="#725600" x="22.2" y="45.4">LED_RING_DATA1</text>
<g font-size="1.3" fill="#0f0f0f">
<text x="34.8" y="46.9">Data 3</text>
<text x="20.9" y="88.8">Data</text>
<text x="36.7" y="116.7">D1</text>
<text x="36.7" y="147.2">D2</text>
</g>
</svg>
